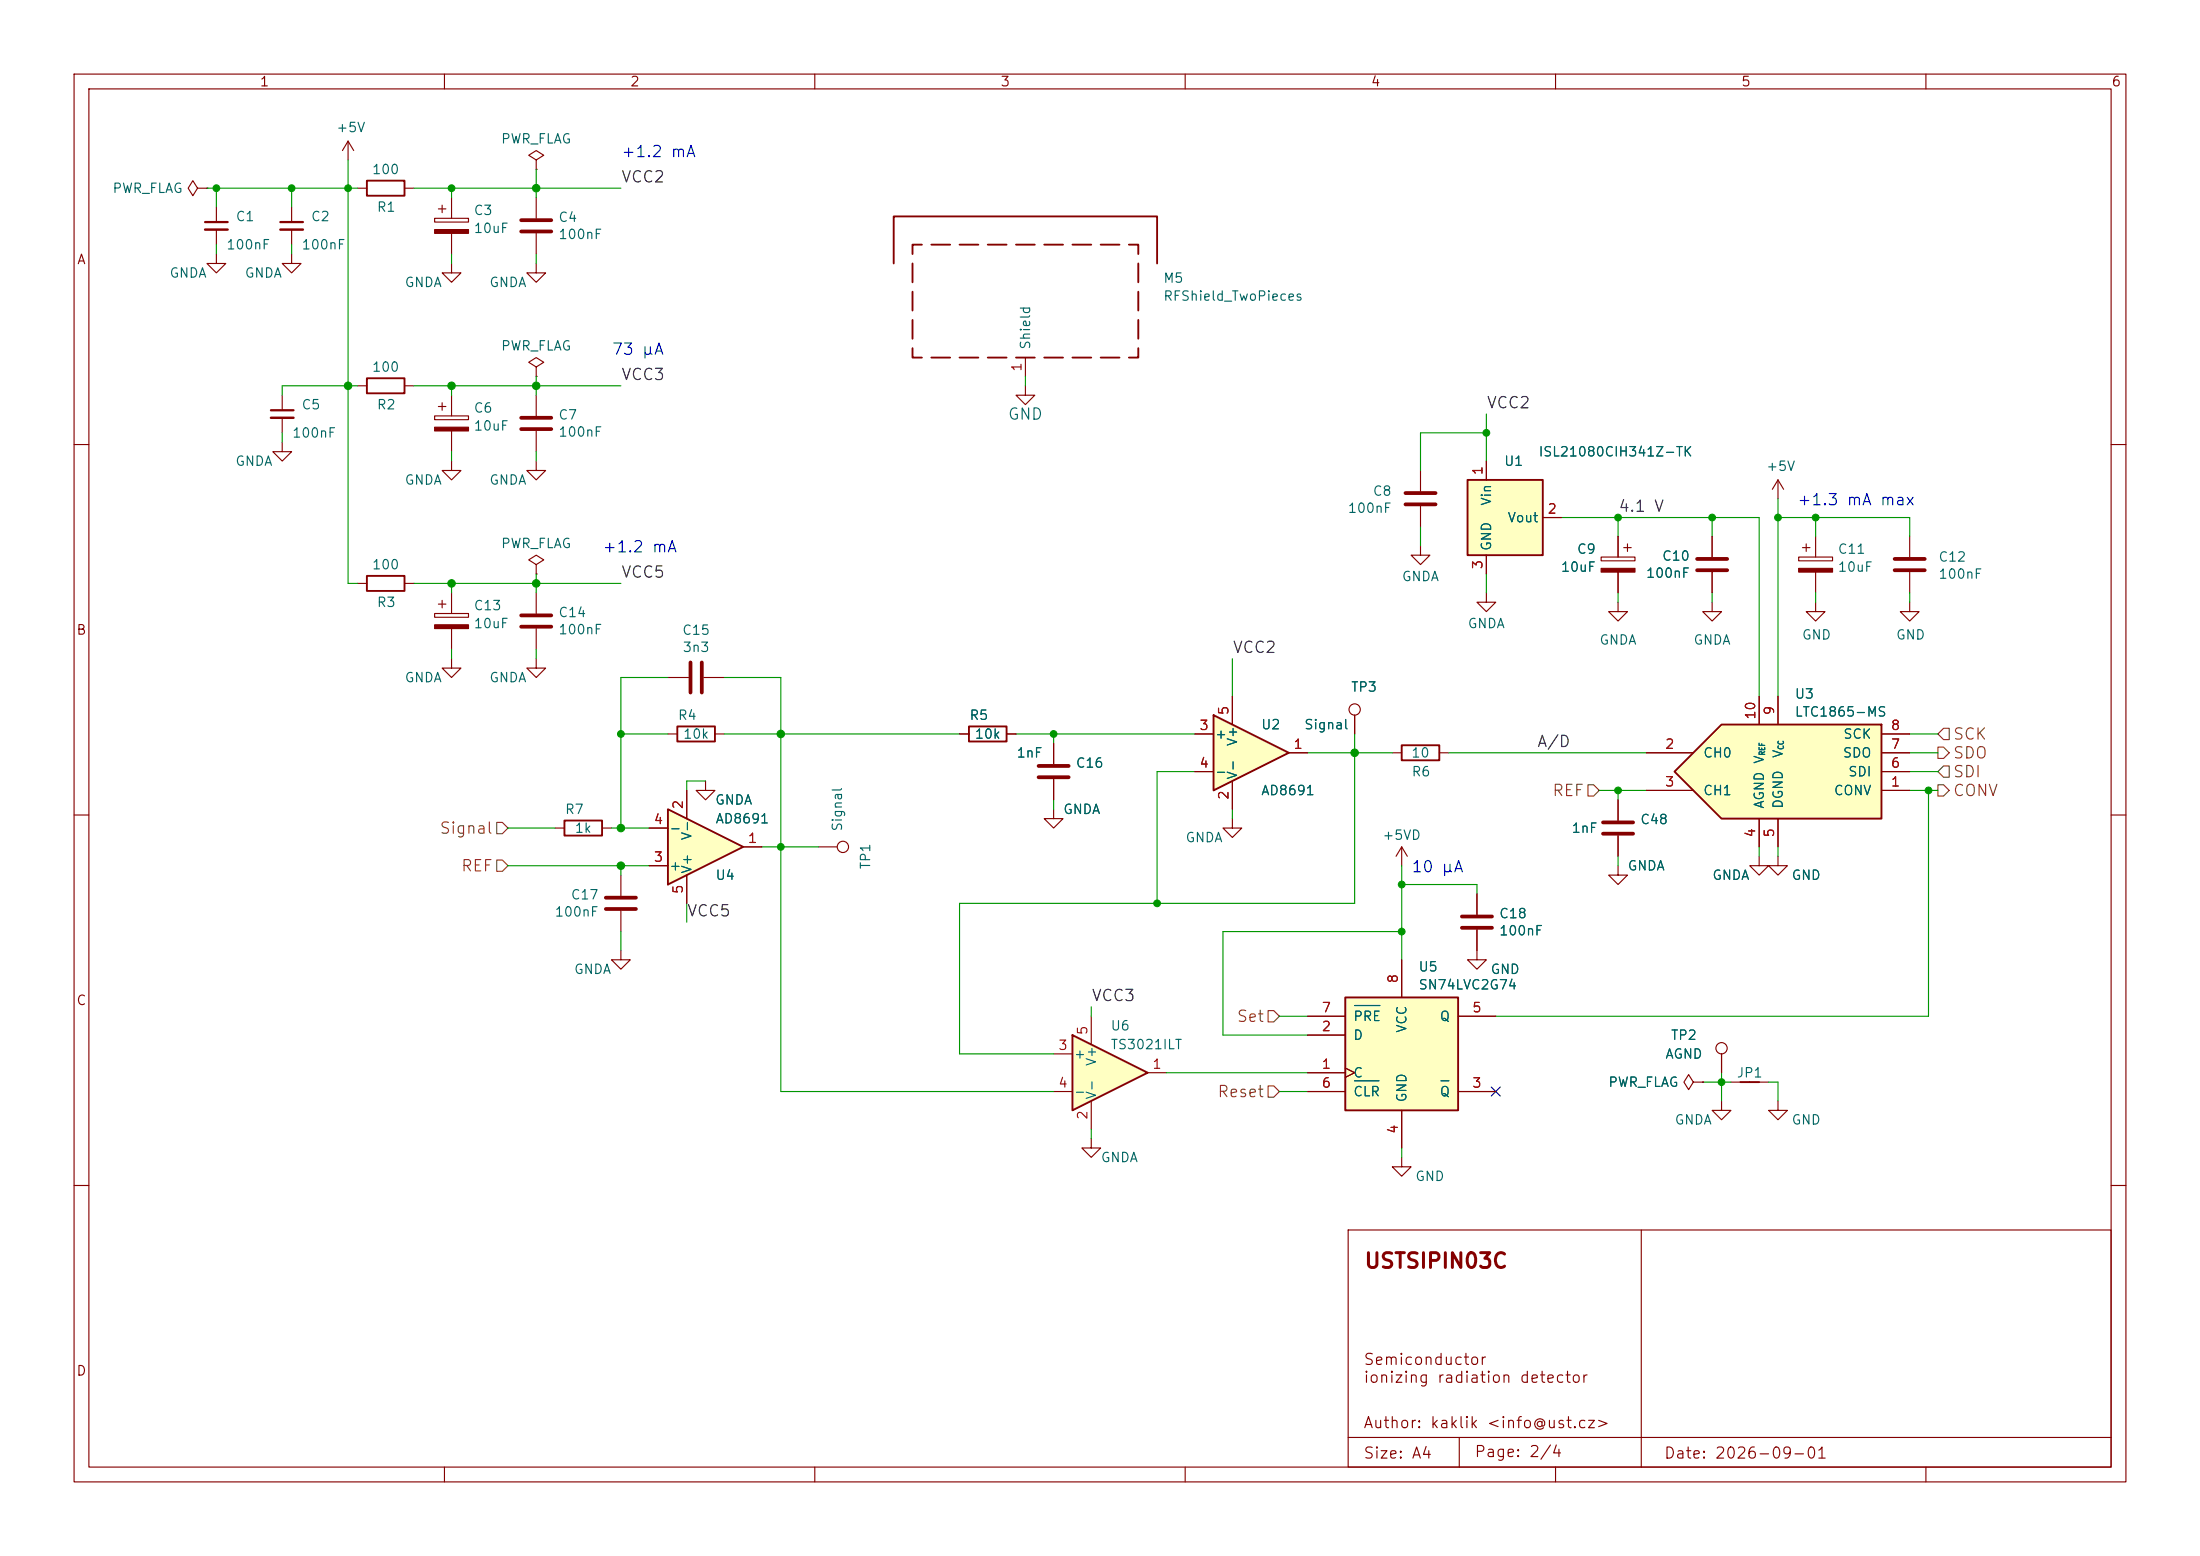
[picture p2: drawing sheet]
<svg xmlns="http://www.w3.org/2000/svg" width="297mm" height="210mm" viewBox="0 0 297 210" stroke-linecap="round" stroke-linejoin="round" font-family="sans-serif">
<g fill="none" stroke="#840000" stroke-width=".15">
<path d="M10 10h277v190h-277zM12 12h273v186h-273zM60 10v2M110 10v2M160 10v2M210 10v2M260 10v2M10 60h2M285 60h2M72.4 88.9v1.3h1.3l-1.3 1.2-1.3-1.2h1.3M10 110h2M142.2 109.2v1.3h1.3l-1.3 1.3-1.2-1.3h1.2"/>
<path d="M142.2 100.3v2.8M142.2 105.2v2.8M285 110h2M189.2 156.2v1.3h1.3l-1.3 1.3-1.2-1.3h1.2M10 160h2M182 166h103v32h-103zM221.6 166v32M285 160h2M60 198v2M110 198v2M160 198v2M182 194h103"/>
<path d="M197 194v4M210 198v2M260 198v2"/>
</g>
<path d="M140.2 103.4h4.1M140.2 104.9h4.1" fill="none" stroke="#840000" stroke-width=".51"/>
<path d="M181.6 134.6h15.2v15.3h-15.2z" fill="#ffffc2"/>
<path d="M181.6 134.6h15.2v15.3h-15.2z" fill="none" stroke="#840000" stroke-width=".25"/>
<path d="M166.4 110.5v1.3h1.2l-1.2 1.2-1.3-1.2h1.3M176.5 139.7h5.1M176.5 137.2h5.1M189.2 129.5v5.1M196.8 137.2h5.1M147.3 153.7v1.2h-1.3l1.3 1.3 1.3-1.3h-1.3M176.5 144.8h5.1M176.5 147.3h5.1M181.6 144.1l1.3 .7-1.3 .6M189.2 149.9v5M196.8 147.3h5.1" fill="none" stroke="#840000" stroke-width=".15"/>
<path d="M182.9 135.7h3.4M182.9 145.9h3.3M194.5 145.9h1.1" fill="none" stroke="#006464" stroke-width=".15"/>
<path d="M144.8 139.7l10.1 5.1-10.1 5.1z" fill="#ffffc2"/>
<path d="M189.2 100.6h5.1v2h-5.1zM144.8 139.7l10.1 5.1-10.1 5.1z" fill="none" stroke="#840000" stroke-width=".25"/>
<path d="M188 101.6h1.2M189.2 114.3l-.7 1.3M189.2 114.3l.8 1.3M189.2 114.3v2.5M194.3 101.6h1.3M147.3 137.2v3.8M142.2 142.2h2.6M142.2 147.3h2.6M147.3 148.6v3.8M154.9 144.8h2.6" fill="none" stroke="#840000" stroke-width=".15"/>
<path d="M90.2 109.2l10.1 5.1-10.1 5.1z" fill="#ffffc2"/>
<g fill="none" stroke="#840000" stroke-width=".25">
<path d="M120.6 35.6v-6.4h35.6v6.4M123.2 35.6v2.5M123.2 39.4v2.5M124.5 33h-1.3v1.3M125.7 33h2.6M129.5 33h2.6M133.3 33h2.6M137.2 33h2.5M141 33h2.5M144.8 33h2.5M148.6 33h2.5M152.4 33h1.3v1.3"/>
<path d="M153.7 35.6v2.5M153.7 39.4v2.5M123.2 47v1.3h1.3M123.2 43.2v2.5M125.7 48.3h2.6M129.5 48.3h2.6M133.3 48.3h2.6M137.2 48.3h2.5M141 48.3h2.5M144.8 48.3h2.5M148.6 48.3h2.5M153.7 47v1.3h-1.3"/>
<path d="M153.7 43.2v2.5M91.4 98h5.1v2.1h-5.1zM130.8 98h5.1v2.1h-5.1zM76.2 110.7h5.1v2.1h-5.1zM90.2 109.2l10.1 5.1-10.1 5.1z"/>
</g>
<g fill="none" stroke="#840000" stroke-width=".15">
<path d="M138.4 52.1v1.2h1.3l-1.3 1.3-1.2-1.3h1.2M138.4 48.3v2.5M191.8 73.7v1.2h1.2l-1.2 1.3-1.3-1.3h1.3M191.8 63.5v2.8M191.8 68.3v2.8M58.7 82.8h4.5v.5h-4.5zM59.2 81.5h1M59.7 81v1M61 88.9v1.3h1.2l-1.2 1.2-1.3-1.2h1.3M61 80v2.8M61 84.8v2.8M72.4 80v2.8"/>
<path d="M72.4 84.8v2.8M90.2 99.1h1.2M90.2 91.4h2.8M95 91.4h2.8M96.5 99.1h1.3M129.5 99.1h1.3M135.9 99.1h1.3M74.9 111.8h1.3M81.3 111.8h1.2M87.6 116.8h2.6M87.6 111.8h2.6M92.7 106.7v3.8"/>
<path d="M92.7 118.1v3.8M95.2 105.4v1.3h-1.2l1.2 1.3 1.3-1.3h-1.3M100.3 114.3h2.6M110.5 114.3h2.5M83.8 128.3v1.2h1.3l-1.3 1.3-1.3-1.3h1.3"/>
<circle cx="113.8" cy="114.3" r=".76"/>
</g>
<path d="M189.7 66.5h4.1M189.7 68.1h4.1M70.4 83.1h4M70.4 84.6h4M93.2 89.4v4.1M94.7 89.4v4.1" fill="none" stroke="#840000" stroke-width=".51"/>
<path d="M58.7 84.3h4.5v.5h-4.5z" fill="#840000" stroke="#840000" stroke-width=".15"/>
<path d="M163.8 96.5l10.2 5.1-10.2 5.1z" fill="#ffffc2"/>
<path d="M49.5 77.7h5.1v2.1h-5.1zM163.8 96.5l10.2 5.1-10.2 5.1z" fill="none" stroke="#840000" stroke-width=".25"/>
<g fill="none" stroke="#840000" stroke-width=".15">
<path d="M47 19.1l-.8 1.2M47 19.1l.8 1.2M47 19.1v2.5M58.7 29.5h4.5v.5h-4.5zM59.2 28.2h1M59.7 27.7v1M61 35.6v1.2h1.2l-1.2 1.3-1.3-1.3h1.3M61 26.7v2.8M61 31.5v2.8M72.4 21.6l1-.6-1-.7-1 .7 1 .6v1.3M72.4 22.9h.1M72.4 35.6v1.2h1.3l-1.3 1.3-1.3-1.3h1.3"/>
<path d="M72.4 26.7v2.8M72.4 31.5v2.8M58.7 56.1h4.5v.5h-4.5zM59.2 54.9h1M59.7 54.4v1M61 53.3v2.8M61 58.2v2.8M72.4 49.5l1-.6-1-.6-1 .6 1 .6v1.3M72.4 50.8h.1M72.4 53.3v2.8M72.4 58.2v2.8M48.3 78.7h1.2"/>
<path d="M54.6 78.7h1.3M61 62.2v1.3h1.2l-1.2 1.3-1.3-1.3h1.3M72.4 62.2v1.3h1.3l-1.3 1.3-1.3-1.3h1.3M72.4 76.2l1-.6-1-.7-1 .7 1 .6v1.3M72.4 77.5h.1M161.3 99.1h2.5M166.4 94v3.8M182.9 96.5v2.6M83.8 118.1v2.8M161.3 104.1h2.5M166.4 105.4v3.8M174 101.6h2.5"/>
<path d="M218.4 116.8v1.3h1.3l-1.3 1.3-1.2-1.3h1.2M218.4 108v2.7M218.4 112.8v2.8M240 115.6v1.2h1.3l-1.3 1.3-1.2-1.3h1.2M83.8 122.9v2.8M199.4 125.5v4h1.3l-1.3 1.3-1.3-1.3h1.3M199.4 120.7v2.7M232.4 148.6v1.3h1.3l-1.3 1.2-1.3-1.2h1.3M240 148.6v1.3h1.3l-1.3 1.2-1.2-1.2h1.2"/>
<circle cx="182.9" cy="95.8" r=".76"/>
</g>
<path d="M70.4 29.7h4M70.4 31.2h4M70.4 56.4h4M70.4 57.9h4M216.4 111h4.1M216.4 112.5h4.1M81.8 121.2h4.1M81.8 122.7h4.1M197.4 123.7h4M197.4 125.2h4" fill="none" stroke="#840000" stroke-width=".51"/>
<g fill="#840000" stroke="#840000" stroke-width=".15">
<path d="M58.7 57.7h4.5v.5h-4.5z"/>
<path d="M58.7 31h4.5v.5h-4.5z"/>
</g>
<path d="M226.1 104.1l6.3-6.3h21.6v12.7h-21.6z" fill="#ffffc2"/>
<path d="M226.1 104.1l6.3-6.3h21.6v12.7h-21.6zM234.9 146.1h2.6" fill="none" stroke="#840000" stroke-width=".25"/>
<g fill="none" stroke="#840000" stroke-width=".15">
<path d="M39.4 34.3v1.3h1.2l-1.2 1.2-1.3-1.2h1.3M39.4 27.9v2.1M39.4 31v2M257.8 72.4v2.8M257.8 77.2v2.8M231.1 81.3v1.3h1.3l-1.3 1.2-1.2-1.2h1.2M237.5 94v3.8M240 94v3.8M254 99.1h3.8M222.2 106.7h6.4M222.2 101.6h6.4M237.5 115.6v1.2h1.3l-1.3 1.3-1.3-1.3h1.3"/>
<path d="M237.5 110.5v3.8M240 110.5v3.8M254 106.7h3.8M254 101.6h3.8M254 104.1h3.8M228.6 146.1l-.6-1.1-.7 1.1 .7 1 .6-1h1.3M229.9 146.1h.1M232.4 142.2v2.6M233.7 146.1h5.1"/>
<circle cx="232.4" cy="141.5" r=".76"/>
</g>
<path d="M255.8 75.4h4M255.8 77h4" fill="none" stroke="#840000" stroke-width=".51"/>
<path d="M37.8 30h3.1" fill="none" stroke="#840000" stroke-width=".3"/>
<path d="M37.8 31h3.1" fill="none" stroke="#840000" stroke-width=".33"/>
<path d="M198.1 64.8h10.2v10.1h-10.2z" fill="#ffffc2"/>
<path d="M49.5 24.4h5.1v2h-5.1zM49.5 51.1h5.1v2h-5.1zM198.1 64.8h10.2v10.1h-10.2z" fill="none" stroke="#840000" stroke-width=".25"/>
<g fill="none" stroke="#840000" stroke-width=".15">
<path d="M26.7 25.4l-.7-1-.6 1 .6 1 .7-1h1.2M27.9 25.4h.1M29.2 34.3v1.3h1.3l-1.3 1.2-1.3-1.2h1.3M29.2 27.9v2.1M29.2 31v2M48.3 25.4h1.2M54.6 25.4h1.3M38.1 59.7v1.3h1.3l-1.3 1.2-1.3-1.2h1.3M38.1 53.3v2.1M38.1 56.4v2M48.3 52.1h1.2M54.6 52.1h1.3"/>
<path d="M200.7 62.2v2.6M200.7 74.9v2.6M208.3 69.9h2.5M216.2 75.2h4.5v.5h-4.5zM218.4 72.4v2.8M218.4 77.2v2.8M219.2 73.9h1M219.7 73.4v1M231.1 72.4v2.8M231.1 77.2v2.8M240 64.8l-.7 1.2M240 64.8l.8 1.2"/>
<path d="M240 64.8v2.5M242.8 75.2h4.6v.5h-4.6zM243.3 73.9h1M243.8 73.4v1M245.1 72.4v2.8M245.1 77.2v2.8M129.5 99.1h1.3M135.9 99.1h1.3M161.3 99.1h2.5M166.4 94v3.8M182.9 96.5v2.6M200.7 80v1.3h1.2l-1.2 1.3-1.3-1.3h1.3"/>
<path d="M218.4 81.3v1.3h1.3l-1.3 1.2-1.2-1.2h1.2M237.5 94v3.8M240 94v3.8M245.1 81.3v1.3h1.3l-1.3 1.2-1.3-1.2h1.3M254 99.1h3.8M257.8 81.3v1.3h1.3l-1.3 1.2-1.3-1.2h1.3M87.6 116.8h2.6M87.6 111.8h2.6M92.7 106.7v3.8M92.7 118.1v3.8M100.3 114.3h2.6M142.2 100.3v2.8"/>
<path d="M142.2 105.2v2.8M161.3 104.1h2.5M166.4 105.4v3.8M174 101.6h2.5M218.4 108v2.7M218.4 112.8v2.8M222.2 101.6h6.4M222.2 106.7h6.4M237.5 110.5v3.8M240 110.5v3.8M254 101.6h3.8M254 104.1h3.8"/>
<path d="M254 106.7h3.8M176.5 139.7h5.1M176.5 137.2h5.1M189.2 129.5v5.1M196.8 137.2h5.1M199.4 120.7v2.7M199.4 125.5v2.8M176.5 144.8h5.1M176.5 147.3h5.1M181.6 144.1l1.3 .7-1.3 .6M189.2 149.9v5M196.8 147.3h5.1"/>
<path d="M229.9 146.1h.1M232.4 142.2v2.6"/>
</g>
<g fill="#840000" stroke="#840000" stroke-width=".15">
<path d="M216.2 76.7h4.5v.5h-4.5z"/>
<path d="M242.8 76.7h4.6v.5h-4.6z"/>
</g>
<path d="M229.1 75.4h4.1M229.1 77h4.1" fill="none" stroke="#840000" stroke-width=".51"/>
<path d="M27.7 30h3M36.6 55.4h3" fill="none" stroke="#840000" stroke-width=".3"/>
<path d="M27.7 31h3M36.6 56.4h3" fill="none" stroke="#840000" stroke-width=".33"/>
<path d="M262.4 98.3h.7v1.5h-.7l-.8-.7zM67.1 111h.7l.8 .8-.8 .7h-.7zM67.1 116.1h.7l.8 .7-.8 .8h-.7zM214.4 105.9h.7l.8 .8-.8 .7h-.7zM261.6 105.9h.8l.7 .8-.7 .7h-.8zM261.6 100.8h.8l.7 .8-.7 .8h-.8zM262.4 103.4h.7v1.5h-.7l-.8-.8zM171.2 136.4h.8l.7 .8-.7 .7h-.8zM171.2 146.6h.8l.7 .7-.7 .8h-.8z" fill="none" stroke="#725600" stroke-width=".15"/>
<g fill="none" stroke="#009600" stroke-width=".15">
<path d="M27.9 25.4h20.4M29.2 25.4v2.5M29.2 33v1.3M39.4 25.4v2.5M39.4 33v1.3M47 21.6v57.1h1.3M55.9 25.4h27.9M61 25.4v1.3M61 34.3v1.3M72.4 22.9v3.8M72.4 34.3v1.3M38.1 58.4v1.3"/>
<path d="M48.3 52.1h-10.2v1.2M55.9 52.1h27.9M61 52.1v1.2M72.4 50.8v2.5M138.4 50.8v1.3M200.7 55.9v6.3M200.7 58.4h-8.9v5.1M55.9 78.7h27.9M61 61v1.2M61 78.7v1.3M72.4 61v1.2M72.4 77.5v2.5"/>
<path d="M191.8 71.1v2.6M200.7 77.5v2.5M210.8 69.9h26.7v24.1M218.4 69.9v2.5M231.1 69.9v2.5M240 67.3v26.7M240 69.9h17.8v2.5M245.1 69.9v2.5M61 87.6v1.3M72.4 87.6v1.3M83.8 99.1h6.4M90.2 91.4h-6.4v20.4"/>
<path d="M97.8 91.4h7.6v55.9h36.8M97.8 99.1h31.7M137.2 99.1h24.1M142.2 99.1v1.2M166.4 88.9v5.1M182.9 99.1v22.8h-53.4v20.3h12.7M218.4 80v1.3M231.1 80v1.3M245.1 80v1.3M257.8 99.1h3.8M257.8 80v1.3M68.6 111.8h6.3"/>
<path d="M68.6 116.8h19M82.5 111.8h5.1M83.8 116.8v1.3M95.2 105.4h-2.5v1.3M102.9 114.3h7.6M142.2 108v1.2M161.3 104.1h-5.1v17.8M166.4 109.2v1.3M176.5 101.6h11.5M189.2 116.8v12.7M189.2 119.4h10.2v1.3M195.6 101.6h26.6"/>
<path d="M215.9 106.7h6.3M218.4 106.7v1.3M218.4 115.6v1.2M237.5 114.3v1.3M240 114.3v1.3M257.8 101.6h3.8M257.8 104.1h3.8M257.8 106.7h3.8M260.3 106.7v30.5h-58.4M83.8 125.7v2.6M92.7 121.9v2.6M147.3 135.9v1.3"/>
<path d="M172.7 137.2h3.8M189.2 125.7h-24.1v14h11.4M147.3 152.4v1.3M157.5 144.8h19M172.7 147.3h3.8M189.2 154.9v1.3M229.9 146.1h3.8M232.4 144.8v3.8M238.8 146.1h1.2v2.5"/>
</g>
<path d="M201.3 146.7l1.2 1.2M202.5 146.7l-1.2 1.2" fill="none" stroke="#000084" stroke-width=".15"/>
<path d="M182.9 135.7h3.4M182.9 145.9h3.3M194.5 145.9h1.1" fill="none" stroke="#006464" stroke-width=".15"/>
<g fill="#009600" stroke="#009600" stroke-width=".14">
<circle cx="39.4" cy="25.4" r=".46"/>
<circle cx="61" cy="25.4" r=".46"/>
<circle cx="47" cy="25.4" r=".46"/>
<circle cx="47" cy="52.1" r=".51"/>
<circle cx="29.2" cy="25.4" r=".46"/>
<circle cx="240" cy="69.9" r=".46"/>
<circle cx="245.1" cy="69.9" r=".46"/>
<circle cx="231.1" cy="69.9" r=".46"/>
<circle cx="142.2" cy="99.1" r=".46"/>
<circle cx="182.9" cy="101.6" r=".51"/>
<circle cx="218.4" cy="69.9" r=".46"/>
<circle cx="200.7" cy="58.4" r=".46"/>
<circle cx="83.8" cy="99.1" r=".46"/>
<circle cx="72.4" cy="78.7" r=".51"/>
<circle cx="83.8" cy="111.8" r=".51"/>
<circle cx="61" cy="78.7" r=".51"/>
<circle cx="83.8" cy="116.8" r=".51"/>
<circle cx="189.2" cy="119.4" r=".46"/>
<circle cx="156.2" cy="121.9" r=".46"/>
<circle cx="189.2" cy="125.7" r=".46"/>
<circle cx="105.4" cy="114.3" r=".46"/>
<circle cx="105.4" cy="99.1" r=".51"/>
<circle cx="260.3" cy="106.7" r=".46"/>
<circle cx="218.4" cy="106.7" r=".46"/>
<circle cx="232.4" cy="146.1" r=".46"/>
<circle cx="72.4" cy="25.4" r=".51"/>
<circle cx="61" cy="52.1" r=".51"/>
<circle cx="72.4" cy="52.1" r=".51"/>
</g>
<text font-size="2" fill="#840000" x="184.1" y="171.7">USTSIPIN03C</text>
<g font-size="1.5" fill="#0000c2">
<text x="83.8" y="21.6">+1.2 mA</text>
<text x="82.5" y="48.3">73 μA</text>
<text x="242.5" y="68.6">+1.3 mA max</text>
<text x="81.2" y="74.9">+1.2 mA</text>
<text x="190.4" y="118.1">10 μA</text>
</g>
<g font-size="1.5" fill="#0f0f0f">
<text x="83.8" y="25">VCC2</text>
<text x="83.8" y="51.7">VCC3</text>
<text x="200.6" y="55.5">VCC2</text>
<text x="218.4" y="69.5">4.1 V</text>
<text x="83.8" y="78.4">VCC5</text>
<text x="166.3" y="88.5">VCC2</text>
<text x="207.4" y="101.2">A/D</text>
<text x="92.7" y="124.1">VCC5</text>
<text x="147.3" y="135.5">VCC3</text>
</g>
<text font-size="1.5" fill="#006464" x="136" y="57">GND</text>
<g font-size="1.5" fill="#725600">
<text x="263.5" y="100.2">SCK</text>
<text x="209.5" y="107.8">REF</text>
<text x="263.5" y="107.8">CONV</text>
<text x="263.5" y="102.8">SDO</text>
<text x="263.5" y="105.3">SDI</text>
<text x="59.2" y="112.9">Signal</text>
<text x="62.1" y="118">REF</text>
<text x="166.9" y="138.3">Set</text>
<text x="164.2" y="148.5">Reset</text>
</g>
<g font-size="1.5" fill="#840000">
<text x="184" y="184.6">Semiconductor</text>
<text x="184" y="187">ionizing radiation detector</text>
<text x="184" y="193.1">Author: kaklik &lt;info@ust.cz&gt;</text>
<text x="184" y="197.2">Size: A4</text>
<text x="199" y="197">Page: 2/4</text>
<text x="224.5" y="197.2">Date: 2026-09-01</text>
</g>
<g font-size="1.3" fill="#840000">
<text x="35" y="12">1</text>
<text x="85" y="12">2</text>
<text x="135" y="12">3</text>
<text x="185" y="12">4</text>
<text x="235" y="12">5</text>
<text x="285" y="12">6</text>
<text x="10.3" y="36">A</text>
<text x="10.2" y="86">B</text>
<text x="10.2" y="136">C</text>
<text x="10.2" y="186">D</text>
</g>
<g font-size="1.3" fill="#006464">
<text x="45.3" y="18.2">+5V</text>
<text x="50.1" y="23.8">100</text>
<text x="67.5" y="19.7">PWR_FLAG</text>
<text x="15.1" y="26.4">PWR_FLAG</text>
<text x="50.8" y="28.9">R1</text>
<text x="63.9" y="29.3">C3</text>
<text x="30.5" y="34">100nF</text>
<text x="31.7" y="30.2">C1</text>
<text x="40.6" y="34">100nF</text>
<text x="41.9" y="30.2">C2</text>
<text x="63.9" y="31.8">10uF</text>
<text x="75.3" y="30.3">C4</text>
<text x="75.3" y="32.6">100nF</text>
<text x="22.8" y="37.8">GNDA</text>
<text x="33" y="37.8">GNDA</text>
<text x="54.5" y="39.1">GNDA</text>
<text x="66" y="39.1">GNDA</text>
<text x="157" y="38.5">M5</text>
<text x="157" y="40.9">RFShield_TwoPieces</text>
<text x="67.5" y="47.6">PWR_FLAG</text>
<text x="139.4" y="47.3" transform="rotate(-90 139.4 47.3)">Shield</text>
<text x="50.1" y="50.5">100</text>
<text x="39.4" y="59.4">100nF</text>
<text x="40.6" y="55.6">C5</text>
<text x="50.8" y="55.6">R2</text>
<text x="63.9" y="56">C6</text>
<text x="63.9" y="58.4">10uF</text>
<text x="75.3" y="56.9">C7</text>
<text x="75.3" y="59.3">100nF</text>
<text x="31.7" y="63.2">GNDA</text>
<text x="54.5" y="65.7">GNDA</text>
<text x="66" y="65.7">GNDA</text>
<text x="203" y="63.2">U1</text>
<text x="207.6" y="61.9">ISL21080CIH341Z-TK</text>
<text x="238.3" y="63.9">+5V</text>
<text x="181.9" y="69.5">100nF</text>
<text x="185.2" y="67.2">C8</text>
<text x="201.6" y="68.3" transform="rotate(-90 201.6 68.3)">Vin</text>
<text x="203.4" y="70.8">Vout</text>
<text x="50.1" y="77.2">100</text>
<text x="67.5" y="74.3">PWR_FLAG</text>
<text x="201.6" y="74.4" transform="rotate(-90 201.6 74.4)">GND</text>
<text x="210.6" y="77.5">10uF</text>
<text x="212.8" y="75.1">C9</text>
<text x="224.3" y="76">C10</text>
<text x="248" y="75.1">C11</text>
<text x="248" y="77.5">10uF</text>
<text x="261.6" y="76.1">C12</text>
<text x="50.8" y="82.2">R3</text>
<text x="63.9" y="82.7">C13</text>
<text x="75.3" y="83.6">C14</text>
<text x="189.2" y="78.8">GNDA</text>
<text x="222.1" y="78.3">100nF</text>
<text x="261.6" y="78.4">100nF</text>
<text x="63.9" y="85.1">10uF</text>
<text x="75.3" y="85.9">100nF</text>
<text x="92" y="86">C15</text>
<text x="92.1" y="88.3">3n3</text>
<text x="198.1" y="85.1">GNDA</text>
<text x="215.8" y="87.3">GNDA</text>
<text x="228.5" y="87.3">GNDA</text>
<text x="243.2" y="86.6">GND</text>
<text x="255.9" y="86.6">GND</text>
<text x="54.5" y="92.4">GNDA</text>
<text x="66" y="92.4">GNDA</text>
<text x="182.3" y="93.7">TP3</text>
<text x="242.2" y="94.6">U3</text>
<text x="91.4" y="97.5">R4</text>
<text x="92.1" y="100">10k</text>
<text x="130.8" y="97.5">R5</text>
<text x="131.5" y="100">10k</text>
<text x="163.9" y="100">+</text>
<text x="167.3" y="100.8" transform="rotate(-90 167.3 100.8)">V+</text>
<text x="170.2" y="98.8">U2</text>
<text x="176" y="98.8">Signal</text>
<text x="242.2" y="97">LTC1865-MS</text>
<text x="248.8" y="100">SCK</text>
<text x="137.1" y="102.6">1nF</text>
<text x="145.1" y="103.9">C16</text>
<text x="163.9" y="105.1">-</text>
<text x="167.3" y="105.3" transform="rotate(-90 167.3 105.3)">V-</text>
<text x="170.2" y="107.6">AD8691</text>
<text x="190.4" y="102.6">10</text>
<text x="190.5" y="105.1">R6</text>
<text x="229.8" y="102.6">CH0</text>
<text x="229.8" y="107.6">CH1</text>
<text x="238.5" y="103.2" transform="rotate(-90 238.5 103.2)">V</text>
<text x="241" y="102.4" transform="rotate(-90 241 102.4)">V</text>
<text x="247.5" y="107.6">CONV</text>
<text x="248.7" y="102.6">SDO</text>
<text x="249.4" y="105.1">SDI</text>
<text x="76.2" y="110.2">R7</text>
<text x="77.5" y="112.7">1k</text>
<text x="90.3" y="112.7">-</text>
<text x="93.7" y="113.5" transform="rotate(-90 93.7 113.5)">V-</text>
<text x="96.5" y="108.9">GNDA</text>
<text x="96.5" y="111.5">AD8691</text>
<text x="114" y="112.3" transform="rotate(-90 114 112.3)">Signal</text>
<text x="143.4" y="110.2">GNDA</text>
<text x="160" y="114">GNDA</text>
<text x="186.5" y="113.7">+5VD</text>
<text x="212.1" y="112.7">1nF</text>
<text x="221.3" y="111.6">C48</text>
<text x="238.5" y="109.2" transform="rotate(-90 238.5 109.2)">AGND</text>
<text x="241" y="109.2" transform="rotate(-90 241 109.2)">DGND</text>
<text x="90.3" y="117.8">+</text>
<text x="93.7" y="118" transform="rotate(-90 93.7 118)">V+</text>
<text x="96.5" y="119.1">U4</text>
<text x="117.8" y="117.4" transform="rotate(-90 117.8 117.4)">TP1</text>
<text x="219.6" y="117.8">GNDA</text>
<text x="231.1" y="119.1">GNDA</text>
<text x="241.8" y="119.1">GND</text>
<text x="74.8" y="124">100nF</text>
<text x="77" y="121.7">C17</text>
<text x="202.3" y="124.3">C18</text>
<text x="77.4" y="131.8">GNDA</text>
<text x="191.4" y="131.4">U5</text>
<text x="201.1" y="131.8">GND</text>
<text x="202.3" y="126.6">100nF</text>
<text x="191.4" y="133.9">SN74LVC2G74</text>
<text x="144.9" y="143.2">+</text>
<text x="148.3" y="144" transform="rotate(-90 148.3 144)">V+</text>
<text x="149.8" y="139.4">U6</text>
<text x="149.8" y="141.9">TS3021ILT</text>
<text x="182.6" y="140.7">D</text>
<text x="182.6" y="138.1">PRE</text>
<text x="190.2" y="139.5" transform="rotate(-90 190.2 139.5)">VCC</text>
<text x="194.3" y="138.1">Q</text>
<text x="224.7" y="143.2">AGND</text>
<text x="225.5" y="140.7">TP2</text>
<text x="144.9" y="148.3">-</text>
<text x="148.3" y="148.5" transform="rotate(-90 148.3 148.5)">V-</text>
<text x="182.6" y="145.7">C</text>
<text x="182.6" y="148.3">CLR</text>
<text x="190.2" y="148.9" transform="rotate(-90 190.2 148.9)">GND</text>
<text x="194.3" y="148.3">Q</text>
<text x="217" y="147">PWR_FLAG</text>
<text x="234.4" y="145.7">JP1</text>
<text x="226" y="152.1">GNDA</text>
<text x="241.8" y="152.1">GND</text>
<text x="148.5" y="157.2">GNDA</text>
<text x="191" y="159.7">GND</text>
</g>
<g font-size="1.3" fill="#a90000">
<text x="138.2" y="50.3" transform="rotate(-90 138.2 50.3)">1</text>
<text x="200.4" y="64.2" transform="rotate(-90 200.4 64.2)">1</text>
<text x="208.8" y="69.6">2</text>
<text x="200.4" y="76.9" transform="rotate(-90 200.4 76.9)">3</text>
<text x="161.8" y="98.8">3</text>
<text x="166.2" y="96.6" transform="rotate(-90 166.2 96.6)">5</text>
<text x="174.5" y="101.4">1</text>
<text x="224.7" y="101.4">2</text>
<text x="237.3" y="97.2" transform="rotate(-90 237.3 97.2)">10</text>
<text x="239.8" y="96.6" transform="rotate(-90 239.8 96.6)">9</text>
<text x="255.2" y="101.4">7</text>
<text x="255.2" y="98.8">8</text>
<text x="161.8" y="103.9">4</text>
<text x="224.7" y="106.5">3</text>
<text x="255.2" y="106.5">1</text>
<text x="255.2" y="103.9">6</text>
<text x="88.2" y="111.5">4</text>
<text x="92.5" y="109.3" transform="rotate(-90 92.5 109.3)">2</text>
<text x="166.2" y="108" transform="rotate(-90 166.2 108)">2</text>
<text x="237.3" y="113.1" transform="rotate(-90 237.3 113.1)">4</text>
<text x="239.8" y="113.1" transform="rotate(-90 239.8 113.1)">5</text>
<text x="88.2" y="116.6">3</text>
<text x="100.9" y="114.1">1</text>
<text x="92.5" y="120.7" transform="rotate(-90 92.5 120.7)">5</text>
<text x="178.3" y="136.9">7</text>
<text x="189" y="132.8" transform="rotate(-90 189 132.8)">8</text>
<text x="198.7" y="136.9">5</text>
<text x="142.8" y="142">3</text>
<text x="147.1" y="139.8" transform="rotate(-90 147.1 139.8)">5</text>
<text x="178.3" y="139.5">2</text>
<text x="142.8" y="147.1">4</text>
<text x="155.5" y="144.6">1</text>
<text x="178.3" y="144.6">1</text>
<text x="178.3" y="147.1">6</text>
<text x="198.7" y="147.1">3</text>
<text x="147.1" y="151.2" transform="rotate(-90 147.1 151.2)">2</text>
<text x="189" y="153.1" transform="rotate(-90 189 153.1)">4</text>
</g>
<g font-size=".8" fill="#006464">
<text x="241" y="101.3" transform="rotate(-90 241 101.3)">CC</text>
<text x="238.5" y="102" transform="rotate(-90 238.5 102)">REF</text>
</g>
</svg>
